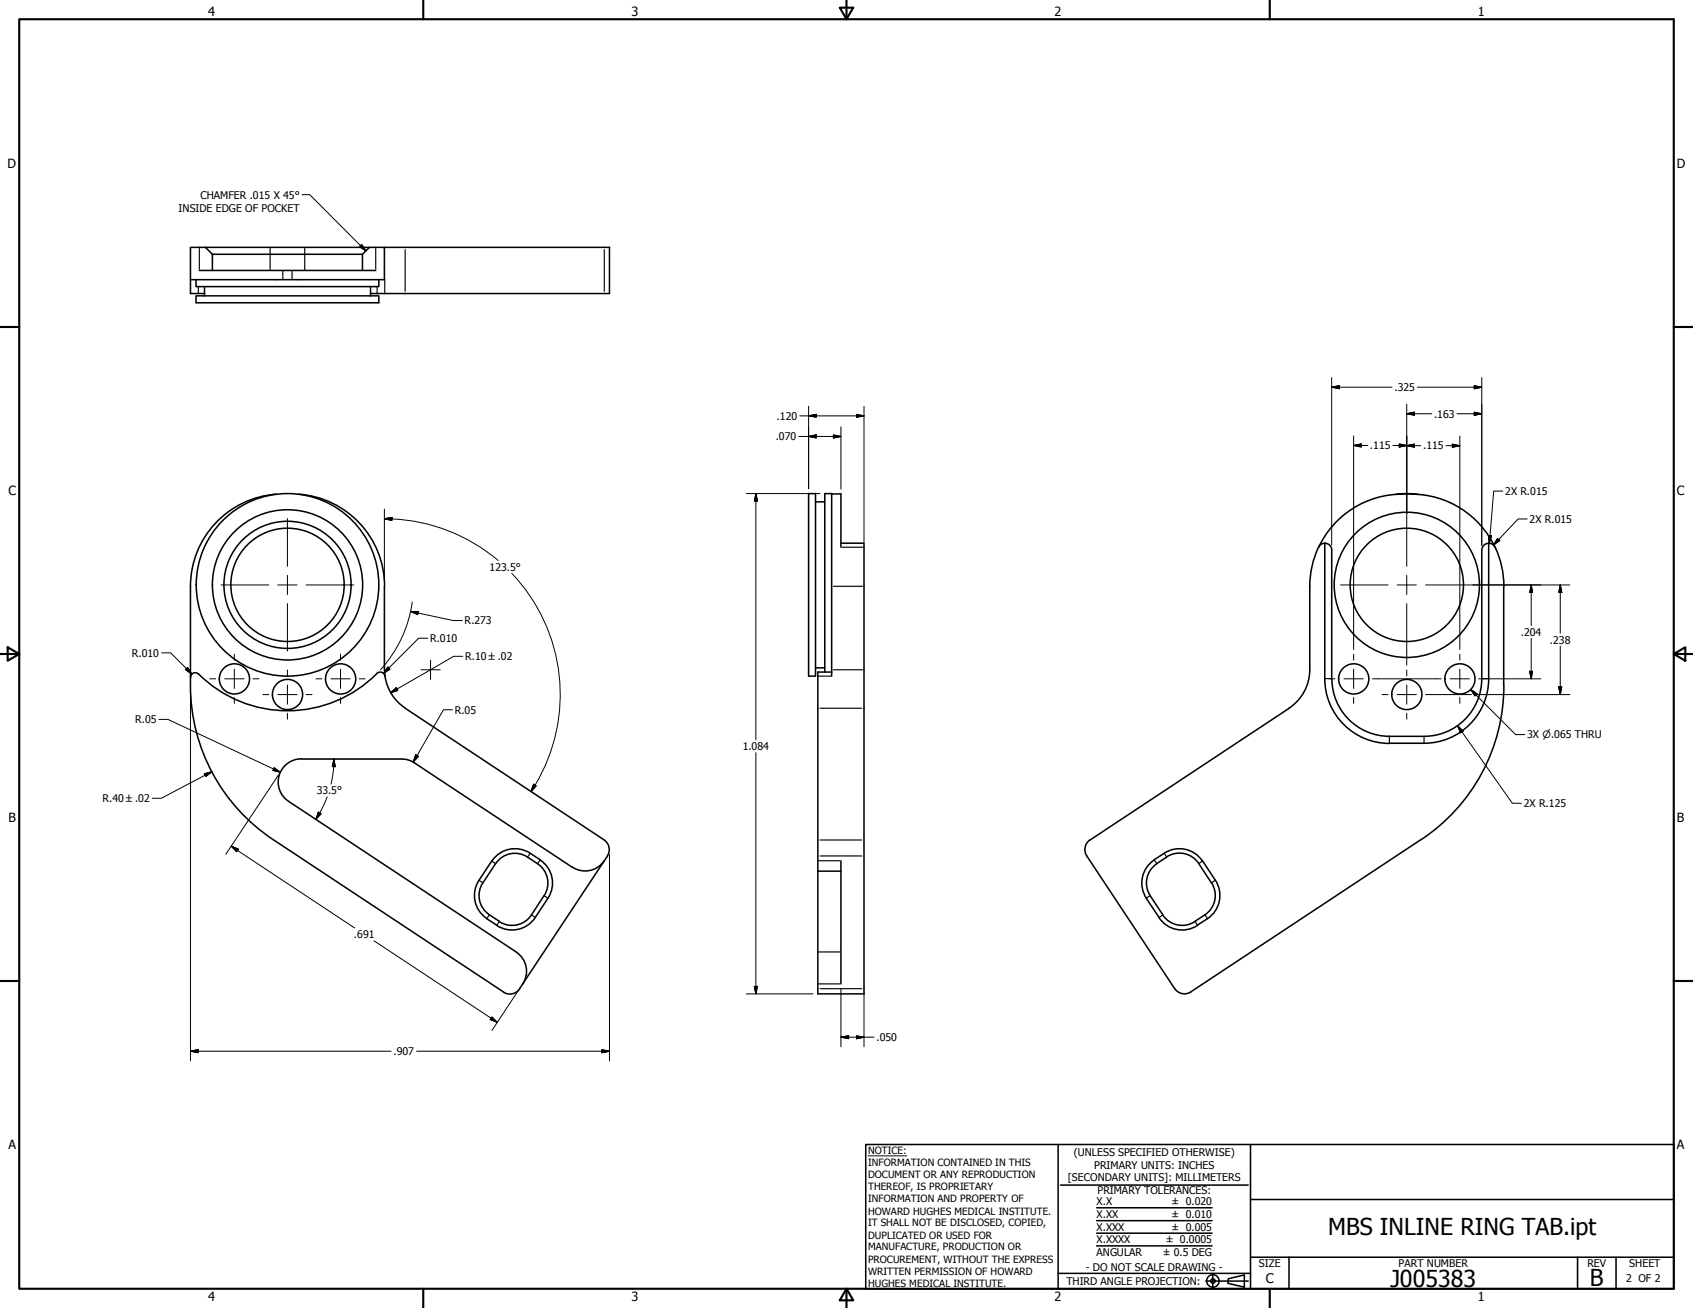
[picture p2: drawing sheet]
<svg xmlns="http://www.w3.org/2000/svg" width="559mm" height="432mm" viewBox="0 0 559 432" stroke-linecap="round" stroke-linejoin="round" font-family="sans-serif">
<!-- layer: Visible Narrow (ANSI) -->
<g fill="none" stroke="#000" stroke-width=".51">
<path d="M62.9 92.3h64.1M62.9 96.9h4.6M64.7 97.7h60.3v2.2h-60.3zM64.7 92.3v2.3h60.3v-2.3M65.8 89.3h58.2M67.5 94.6v3.1M67.8 81.7h54.1M70.1 83.9h19.1M122.3 96.9h2.2M122.3 94.6v3.1M126.9 81.7h74.3M127 96.9h74.2"/>
<path d="M91.3 163.1a30.5 30.5 0 0 0-28.4 30.5v32.7a61 61 0 0 0 27.3 50.9l76 50.3a3.8 3.8 0 0 0 5.3-1.1M98.5 163.1a30.5 30.5 0 0 1 28.4 30.5v27.5M266.9 162.9h2.3v60.3h-2.3zM269.2 165.7h3M274.5 163.1h3.1v17.6M437.3 179.3a2.23 2.23 0 0 1 2.2 2.3v42.4M437.3 179.3v44.7M460.8 163.2l3.1-.3 4 .3M462.8 163.1h3M462.8 163.1a30.4 30.4 0 0 0-27.5 17.5l.6-.8 1.4-.5M465.9 163.1a30.4 30.4 0 0 1 27.5 17.6 2.28 2.28 0 0 0-2.5-1.3 2.28 2.28 0 0 0-1.8 2.2M285.2 193.5v27.6"/>
<path d="M435.2 180.6a30.5 30.5 0 0 0-2.9 13v27.5M493.5 180.6a30.5 30.5 0 0 1 2.9 13M496.3 193.5v32.8M65.5 222.5a1.49 1.49 0 0 0-1.7-.3 1.49 1.49 0 0 0-.9 1.4M65.5 222.5a41.8 41.8 0 0 0 59.5-.5 1.56 1.56 0 0 1 2 1.2M126.9 221.1l.2 2.1M127.1 223.2a15.5 15.5 0 0 0 6.6 10.6l65.7 43.5a3.8 3.8 0 0 1 1.1 5.2l-29 43.9M269.2 220.5h3M269.9 221.9v106.2M272.2 221.9v-59h2.3v60.3M285.2 233.8v94.3M425.5 233.8l-65.7 43.5"/>
<path d="M432.3 221.1a15.2 15.2 0 0 1-6.8 12.7M496.4 226.4a60.8 60.8 0 0 1-27.4 50.8l-76 50.3a3.8 3.8 0 0 1-5.2-1.1M99.4 250.6h33.2l3.1 .6 53.2 35.1M99.5 250.5a7.7 7.7 0 0 0-7.4 5.5 7.7 7.7 0 0 0 3.1 8.5l75.2 49.8M359.8 277.2a3.8 3.8 0 0 0-1.1 5.4l29 43.8M199.5 284.1a7.6 7.6 0 0 1-10.6 2.2M277.6 284.2v40.6M378.3 296.5l4.3 6.4M379.6 295.7l4.3 6.4M380.9 283.8a14.1 14.1 0 0 1 7.9-3.6 9.1 9.1 0 0 1 8.1 4M381 283.9a9.1 9.1 0 0 0-2.6 12.6M381.8 285.2a7.6 7.6 0 0 0-2.1 10.5"/>
<path d="M385.1 283l-3.3 2.1M395.7 285.1l4.2 6.4M396.9 284.2l4.2 6.4a9.2 9.2 0 0 1-2.6 12.7 14.9 14.9 0 0 1-6.6 3.6 9.2 9.2 0 0 1-9.4-4M399.9 291.4a7.7 7.7 0 0 1-2.2 10.6l-3.3 2.2M170.4 314.3a7.6 7.6 0 0 1 2.1 10.5M383.8 302.1a7.7 7.7 0 0 0 10.6 2.1"/>
<circle cx="94.9" cy="193.1" r="21"/>
<circle cx="94.9" cy="193.1" r="18.7"/>
<circle cx="94.9" cy="193.1" r="24.8"/>
<circle cx="94.9" cy="193.1" r="30.1"/>
<circle cx="464.3" cy="193.1" r="24"/>
<circle cx="464.3" cy="193.1" r="18.7"/>
<circle cx="77.4" cy="224.1" r="5"/>
<circle cx="94.9" cy="229.3" r="5"/>
<circle cx="112.4" cy="224.1" r="5"/>
<circle cx="446.8" cy="224.1" r="5"/>
<circle cx="464.3" cy="229.3" r="5"/>
<circle cx="481.9" cy="224.1" r="5"/>
</g>
<!-- layer: Break Line (ANSI) -->
<g fill="none" stroke="#000" stroke-width=".38">
<path d="M65.5 94.7v2.1M65.8 82v6.9M89.2 81.8v2.1M89.2 84.3v4.7M93.3 89.5v2.7M96.4 89.5v2.7M100.6 81.8v2.1M100.6 84.3v4.7M124 82v6.9M124.5 94.7v2.1M127 92.6v4.1M133.7 82.4v13.7"/>
<path d="M199.5 82.4v13.7M275.1 193.5h9.6M277.9 180.7h6.9M270.2 223.2h4.1M270.7 233.8h13.7M275.1 221.1h9.6M437.4 224h2.1M489.2 224h2.1M458.6 243.2v2.1M470 243.2v2.1M270.7 277.3h13.7M158.2 290.6l1.1 .8"/>
<path d="M162.4 284.3l1.1 .8M174.9 281.7l-.7 1.2M178.2 283.9l-.7 1.2M179.6 295.7l1.2 .8M270.3 284.2h6.9M270.7 282.6h13.7M379.5 295.7l-1.1 .8M381 283.9l.8 1.2M384.3 281.7l.8 1.2M396.9 284.3l-1.2 .8M401.1 290.6l-1.2 .8M161.5 302.1l-.8 1.1"/>
<path d="M164.8 304.2l-.8 1.2M175.5 302.1l1.1 .7M270.3 314.3h6.9M383.8 302.1l-1.1 .7M394.5 304.2l.7 1.2M397.8 302.1l.7 1.1M270.3 324.8h6.9M270.7 326.4h13.7"/>
</g>
<g fill="none" stroke="#000" stroke-width=".51">
<path d="M70.1 89.3v-5.4l-2.3-2.2h-4.9v15.2M89.2 83.9h30.4M119.6 89.3v-5.4l2.3-2.2h5v10.6M124.5 96.9h2.5M201.2 81.7v15.2M277.6 179.3h7.6v14.2M491.4 179.3v44.8a21.3 21.3 0 0 1-21.3 21.3M489.1 181.6v42.5a19 19 0 0 1-19 19M269.9 221.9h4.6M285.2 221.1v12.7M437.3 224.1a21.4 21.4 0 0 0 21.3 21.3h11.4M439.6 224.1a19 19 0 0 0 19 19h11.4"/>
<path d="M159.4 291.4a7.6 7.6 0 0 0 2.1 10.6M162.3 284.2l-4.2 6.4M163.6 285.1l-4.2 6.4M163.6 285.1a7.6 7.6 0 0 1 10.5-2.2l3.3 2.2M177.4 285.2a7.5 7.5 0 0 1 2.2 10.5l-4.2 6.4a7.7 7.7 0 0 1-10.6 2.1M178.3 283.9a9.1 9.1 0 0 1 2.5 12.6l-4.1 6.4a9.2 9.2 0 0 1-12.8 2.6 14.8 14.8 0 0 1-6.4-5.9 9.1 9.1 0 0 1 .6-9M178.3 283.8a14.1 14.1 0 0 0-7.8-3.6 9.1 9.1 0 0 0-8.1 4M269.9 287.6h7.7M385.1 282.9a7.7 7.7 0 0 1 10.6 2.2M161.5 302l3.3 2.2M269.9 328.1h15.3"/>
</g>
<!-- layer: Symbol (ANSI) -->
<g fill="none" stroke="#000" stroke-width=".7">
<path d="M6.3 6.3h546.1v419.1h-546.1zM139.7 0v6.3M277.2 2.5h4.4l-2.2 3.8zM279.4 0v6.3M419.1 0v6.3M0 107.9h6.3M552.4 107.9h6.4M0 215.9h6.3M2.5 213.7l3.8 2.2-3.8 2.2zM552.4 215.9l3.9-2.2v4.4zM552.4 215.9h6.4M0 323.8h6.3"/>
<path d="M552.4 323.8h6.4M139.7 425.4v6.4M279.4 425.4l2.2 3.9h-4.4zM279.4 425.4v6.4M419.1 425.4v6.4"/>
</g>
<!-- layer: Hidden (ANSI) -->
<g fill="none" stroke="#000" stroke-width=".51">
<path d="M285.8 377.8h266.6v47.6h-266.6zM349.2 377.8v47.6M412.7 377.8v47.6M350 391.2h62M361.9 398.7h38.1M412.7 396h139.7M361.9 411.3h38.1M361.9 407.1h38.1M361.9 403h38.1M412.7 415h139.7M425.4 415v10.4M520.7 415v10.4"/>
<path d="M533.4 415v10.4M349.2 420.4h63.5M398 422.9h14M400.3 420.6v4.6M405.4 422.1l5.3-1.2v4l-5.3-1.2z"/>
<circle cx="400.3" cy="422.9" r="2.06"/>
<circle cx="400.3" cy="422.9" r=".73"/>
</g>
<path d="M286.5 381.6h12.8" fill="none" stroke="#000" stroke-width=".33"/>
<!-- layer: Border (ANSI) -->
<g fill="none" stroke="#000" stroke-width=".33">
<path d="M94.9 171.2v15.7M464.3 171.2v15.7M73 193.1h15.7M91.7 193.1h6.3M94.9 189.9v6.4M94.9 199.3v15.6M101 193.1h15.8M442.5 193.1h15.7M461.1 193.1h6.4M464.3 189.9v6.4M464.3 199.3v15.6M470.5 193.1h15.7"/>
<path d="M77.3 216v1.9M112.4 216v1.9M142.1 217.9v6.4M446.8 216v1.9M481.8 216v1.9M69.2 224.1h2M74.2 224.1h6.3M77.3 220.9v6.4M77.3 230.3v1.9M83.5 224.1h2M86.7 229.3h2M91.7 229.3h6.3"/>
<path d="M94.9 221.2v1.9M94.9 226.1v6.4M94.9 235.5v1.9M101 229.3h2M104.3 224.1h1.9M109.2 224.1h6.4M112.4 220.9v6.4M112.4 230.3v1.9M118.6 224.1h1.9M138.9 221.1h6.4M438.7 224.1h1.9M443.6 224.1h6.4"/>
<path d="M446.8 220.9v6.4M446.8 230.3v1.9M453 224.1h1.9M456.2 229.3h2M461.1 229.3h6.4M464.3 221.2v1.9M464.3 226.1v6.4M464.3 235.5v1.9M470.5 229.3h1.9M473.7 224.1h2M478.7 224.1h6.3M481.8 220.9v6.4"/>
<path d="M481.8 230.3v1.9M488.1 224.1h1.9"/>
</g>
<!-- layer: Title (ANSI) -->
<g fill="none" stroke="#000" stroke-width=".33">
<path d="M264 137.3h21.2M266.9 137.3l2.5-.5v.9zM266.9 134.1v27.3M282.7 136.8l2.5 .5-2.5 .4zM285.2 134.1v45M439.5 127.8l2.6-.5v1zM439.5 127.8h19.9M439.5 124.7v55.3M464.3 136.6l2.6-.5v1zM464.3 133.4v37.8M464.3 136.6h8.3M467.8 127.8h21.3"/>
<path d="M480.9 136.6h8.2M486.6 127.3l2.5 .5-2.5 .5zM486.6 136.1l2.5 .5-2.5 .5zM489.1 124.7v55.3M263.7 144.1h13.9M266.9 144.1l2.5-.5v1zM275.1 143.6l2.5 .5-2.5 .5zM277.6 140.9v20.6M446.8 147.1l2.5-.5v1zM446.8 147.1h4.6M446.8 143.9v49.1M459.7 147.1h4.6"/>
<path d="M461.8 146.6l2.5 .5-2.5 .5zM464.3 147.1l2.6-.5v1zM464.3 147.1h4.6M477.3 147.1h4.5M479.4 146.6l2.4 .5-2.4 .5zM481.8 144v49M126.9 171.3l2.5-.5-.1 1zM126.9 171.3a58 58 0 0 1 37.5 13.7M126.9 168.1v23.9M246.3 162.9h24.3M249.5 162.9l.5 2.5h-1zM249.5 162.9v81.3"/>
<path d="M491.3 176.8h1l-.7 2.5zM492.9 179.8l.5 .5 .3 1M494.3 177.8l.7 .6-2 1.6zM496 162.1h-3l-1.4 17.2M504.1 171.3h-3l-8.1 8.7M136.1 198.7a41.6 41.6 0 0 1-10.6 22.5M168.9 189.3a58 58 0 0 1 6.4 72M446.8 193.2v21.2M481.8 193.2v21.2M486.2 193.1h32M505.4 193.1l.4 2.5h-.9zM505.4 193.1v13.4"/>
<path d="M515 193.1l.5 2.5h-1zM515 193.1v15.9M53.3 215.5h3l7 7M135.5 201.9h2.5l-.1 1zM135.5 201.9l14.1 3h3M141.2 210.7h-3l-11.6 11.6M152.7 216.7h-3l-20.8 12M464.3 214.9v4.7M505.4 210.7v13.4M515 213.3v16M52.5 237.5h2.9l37.2 17.5M61.9 220.3l1.4 2.2-2.1-1.5z"/>
<path d="M62.9 227.9v122.3M128 220.2l.7 .7-2.1 1.4zM128.9 228.7l1.9-1.7 .5 .9zM149.4 234.3h-3l-10 17.3M454.9 224.1h9.3M464.4 224.1h9.3M472.4 229.3h9.4M481.1 239.6l1.8 1.8-.8 .5zM481.1 239.6l18.1 25.6h3M482 229.3h3.6M485.4 227.6l2.1 1.4-.7 .7zM485.4 227.6l14.9 14.9h3"/>
<path d="M487.1 229.3h31.1M490 224.1h18.6M504.9 221.6h.9l-.4 2.5zM514.5 226.8h1l-.5 2.5zM67.4 255.5l2.5-.7-2 1.5zM69.9 254.8l-16.6 8.7h-3.1M90.5 253.4l2.1 1.6-2.5-.7zM91.9 255.8l-17.4 26.2M110.2 250.6l.4 2.5-.9-.1zM110.2 250.6l-.2 3.9-.7 4.3M137.2 249.2l.9 .5-1.7 1.9zM176.1 258.9l.9 .6-1.7 1.8z"/>
<path d="M249.5 248.5v79.6M76.3 279.3l2.4 1.1-.6 .8zM76.3 279.3l40.7 27M105.1 268.1l.9 .5-1.7 1.9zM108 263.1l-1.4 3.3-2.3 4.1M201.2 282.1v68.1M123.4 310.6l40.7 26.9M162.4 335.7l1.7 1.8-2.3-1zM171.6 326.1l-9.2 14.1M246.3 328.1h22.1M249 325.6h1l-.5 2.5zM277.6 326.4v19.2"/>
<path d="M285.2 328v17.6M62.9 347l2.5-.5v1zM62.9 347h66.2M137.5 347h63.7M198.6 346.5l2.6 .5-2.6 .5zM277.6 342.4l2.5-.5v1zM277.6 342.4h10.9M282.7 341.9l2.5 .5-2.5 .5z"/>
</g>
<g fill="#000" stroke="#000" stroke-width=".33">
<path d="M266.9 137.3l2.5-.5zM266.9 137.3l2.5-.5v.9zM282.7 137.7l2.5-.4zM282.7 136.8l2.5 .5-2.5 .4zM439.5 127.8l2.6-.5zM439.5 127.8l2.6-.5v1zM464.3 136.6l2.6-.5zM464.3 136.6l2.6-.5v1zM486.6 128.3l2.5-.5zM486.6 127.3l2.5 .5-2.5 .5zM486.6 137.1l2.5-.5zM486.6 136.1l2.5 .5-2.5 .5z"/>
<path d="M266.9 144.1l2.5-.5zM266.9 144.1l2.5-.5v1zM275.1 144.6l2.5-.5zM275.1 143.6l2.5 .5-2.5 .5zM446.8 147.1l2.5-.5zM446.8 147.1l2.5-.5v1zM461.8 147.6l2.5-.5zM461.8 146.6l2.5 .5-2.5 .5zM464.3 147.1l2.6-.5zM464.3 147.1l2.6-.5v1zM479.4 147.6l2.4-.5zM479.4 146.6l2.4 .5-2.4 .5z"/>
<path d="M126.9 171.3l2.5-.5zM126.9 171.3l2.5-.5-.1 1zM249.5 162.9l.5 2.5zM249.5 162.9l.5 2.5h-1zM491.3 176.8l.3 2.5zM491.3 176.8h1l-.7 2.5zM494.3 177.8l-1.3 2.2zM494.3 177.8l.7 .6-2 1.6zM505.4 193.1l.4 2.5zM505.4 193.1l.4 2.5h-.9zM515 193.1l.5 2.5zM515 193.1l.5 2.5h-1z"/>
<path d="M135.5 201.9h2.5zM135.5 201.9h2.5l-.1 1zM61.2 221l2.1 1.5zM61.9 220.3l1.4 2.2-2.1-1.5zM128 220.2l-1.4 2.1zM128 220.2l.7 .7-2.1 1.4zM128.9 228.7l1.9-1.7zM128.9 228.7l1.9-1.7 .5 .9zM485.4 227.6l2.1 1.4zM485.4 227.6l2.1 1.4-.7 .7zM504.9 221.6l.5 2.5zM504.9 221.6h.9l-.4 2.5z"/>
<path d="M514.5 226.8l.5 2.5zM514.5 226.8h1l-.5 2.5zM67.9 256.3l2-1.5zM67.4 255.5l2.5-.7-2 1.5zM90.1 254.3l2.5 .7zM90.5 253.4l2.1 1.6-2.5-.7zM110.2 250.6l.4 2.5zM110.2 250.6l.4 2.5-.9-.1zM137.2 249.2l-.8 2.4zM137.2 249.2l.9 .5-1.7 1.9zM176.1 258.9l-.8 2.4zM176.1 258.9l.9 .6-1.7 1.8z"/>
<path d="M481.1 239.6l1.8 1.8zM481.1 239.6l1.8 1.8-.8 .5zM105.1 268.1l-.8 2.4zM105.1 268.1l.9 .5-1.7 1.9zM76.3 279.3l2.4 1.1zM76.3 279.3l2.4 1.1-.6 .8zM161.8 336.5l2.3 1zM162.4 335.7l1.7 1.8-2.3-1zM249 325.6l.5 2.5zM249 325.6h1l-.5 2.5zM62.9 347l2.5-.5zM62.9 347l2.5-.5v1z"/>
<path d="M198.6 347.5l2.6-.5zM198.6 346.5l2.6 .5-2.6 .5zM277.6 342.4l2.5-.5zM277.6 342.4l2.5-.5v1zM282.7 342.9l2.5-.5zM282.7 341.9l2.5 .5-2.5 .5z"/>
</g>
<!-- layer: Visible (ANSI) -->
<path d="M99.7 64.3h2.5l18.6 18.5M118.7 81.4l.7-.7 1.4 2.1z" fill="none" stroke="#000" stroke-width=".33"/>
<path d="M118.7 81.4l2.1 1.4zM118.7 81.4l.7-.7 1.4 2.1z" fill="#000" stroke="#000" stroke-width=".33"/>
<g font-size="7.7">
<text x="438.3" y="407.6">MBS INLINE RING TAB.ipt</text>
<text x="458.9" y="424.8">J005383</text>
<text x="524.8" y="424.7">B</text>
</g>
<text font-size="4.4" x="417.8" y="423.5">C</text>
<g font-size="4.2">
<text x="68.7" y="5.3">4</text>
<text x="208.4" y="5.3">3</text>
<text x="348.1" y="5.3">2</text>
<text x="487.8" y="5.3">1</text>
<text x="2.5" y="55.5">D</text>
<text x="553.5" y="55.5">D</text>
<text x="2.8" y="163.4">C</text>
<text x="553.5" y="163.4">C</text>
<text x="2.9" y="271.4">B</text>
<text x="553.5" y="271.4">B</text>
<text x="2.8" y="379.3">A</text>
<text x="553.5" y="379.3">A</text>
<text x="68.7" y="429.5">4</text>
<text x="208.4" y="429.6">3</text>
<text x="348.1" y="429.6">2</text>
<text x="487.8" y="429.5">1</text>
</g>
<g font-size="3.5">
<text x="66.2" y="65.5">CHAMFER .015 X 45°</text>
<text x="58.9" y="70">INSIDE EDGE OF POCKET</text>
<text x="460.2" y="129.1">.325</text>
<text x="473.3" y="137.9">.163</text>
<text x="256.3" y="138.6">.120</text>
<text x="256" y="145.4">.070</text>
<text x="452.2" y="148.3">.115</text>
<text x="469.7" y="148.3">.115</text>
<text x="496.8" y="163.4">2X R.015</text>
<text x="504.9" y="172.6">2X R.015</text>
<text x="161.6" y="188.4">123.5°</text>
<text x="153.4" y="206.1">R.273</text>
<text x="502" y="209.9">.204</text>
<text x="142" y="212">R.010</text>
<text x="511.6" y="212.5">.238</text>
<text x="43.6" y="216.7">R.010</text>
<text x="153.5" y="217.9">R.10 ±.02</text>
<text x="44.6" y="238.8">R.05</text>
<text x="150.2" y="235.6">R.05</text>
<text x="504.1" y="243.7">3X ⌀.065 THRU</text>
<text x="245.2" y="247.6">1.084</text>
<text x="104.5" y="262.3">33.5°</text>
<text x="33.8" y="264.8">R.40 ±.02</text>
<text x="503" y="266.4">2X R.125</text>
<text x="116.8" y="309.7">.691</text>
<text x="289.3" y="343.7">.050</text>
<text x="129.9" y="348.3">.907</text>
<text x="354.5" y="381.6">(UNLESS SPECIFIED OTHERWISE)</text>
<text x="352.5" y="390">[SECONDARY UNITS]: MILLIMETERS</text>
<text x="361.1" y="385.8">PRIMARY UNITS: INCHES</text>
<text x="362.3" y="394.1">PRIMARY TOLERANCES:</text>
<text x="361.9" y="397.9">X.X</text>
<text x="386.7" y="398">± 0.020</text>
<text x="361.9" y="402.1">X.XX</text>
<text x="361.9" y="406.3">X.XXX</text>
<text x="386.7" y="402.1">± 0.010</text>
<text x="386.7" y="406.3">± 0.005</text>
<text x="361.9" y="410.5">X.XXXX</text>
<text x="384.7" y="410.5">± 0.0005</text>
<text x="358.4" y="419.7">- DO NOT SCALE DRAWING -</text>
<text x="361.9" y="414.6">ANGULAR</text>
<text x="383.8" y="414.7">± 0.5 DEG</text>
<text x="415.5" y="418.4">SIZE</text>
<text x="461.6" y="418.3">PART NUMBER</text>
<text x="523.9" y="418.3">REV</text>
<text x="537.8" y="418.4">SHEET</text>
<text x="352" y="424.2">THIRD ANGLE PROJECTION:</text>
<text x="536.7" y="423.2">2 OF 2</text>
</g>
<g font-size="3.3">
<text x="286.5" y="381.1">NOTICE:</text>
<text x="286.5" y="385">INFORMATION CONTAINED IN THIS</text>
<text x="286.5" y="389">DOCUMENT OR ANY REPRODUCTION</text>
<text x="286.5" y="392.9">THEREOF, IS PROPRIETARY</text>
<text x="286.5" y="396.9">INFORMATION AND PROPERTY OF</text>
<text x="286.5" y="400.9">HOWARD HUGHES MEDICAL INSTITUTE.</text>
<text x="286.5" y="404.9">IT SHALL NOT BE DISCLOSED, COPIED,</text>
<text x="286.5" y="408.9">DUPLICATED OR USED FOR</text>
<text x="286.5" y="412.8">MANUFACTURE, PRODUCTION OR</text>
<text x="286.5" y="416.8">PROCUREMENT, WITHOUT THE EXPRESS</text>
<text x="286.5" y="420.8">WRITTEN PERMISSION OF HOWARD</text>
<text x="286.5" y="424.8">HUGHES MEDICAL INSTITUTE.</text>
</g>
</svg>
